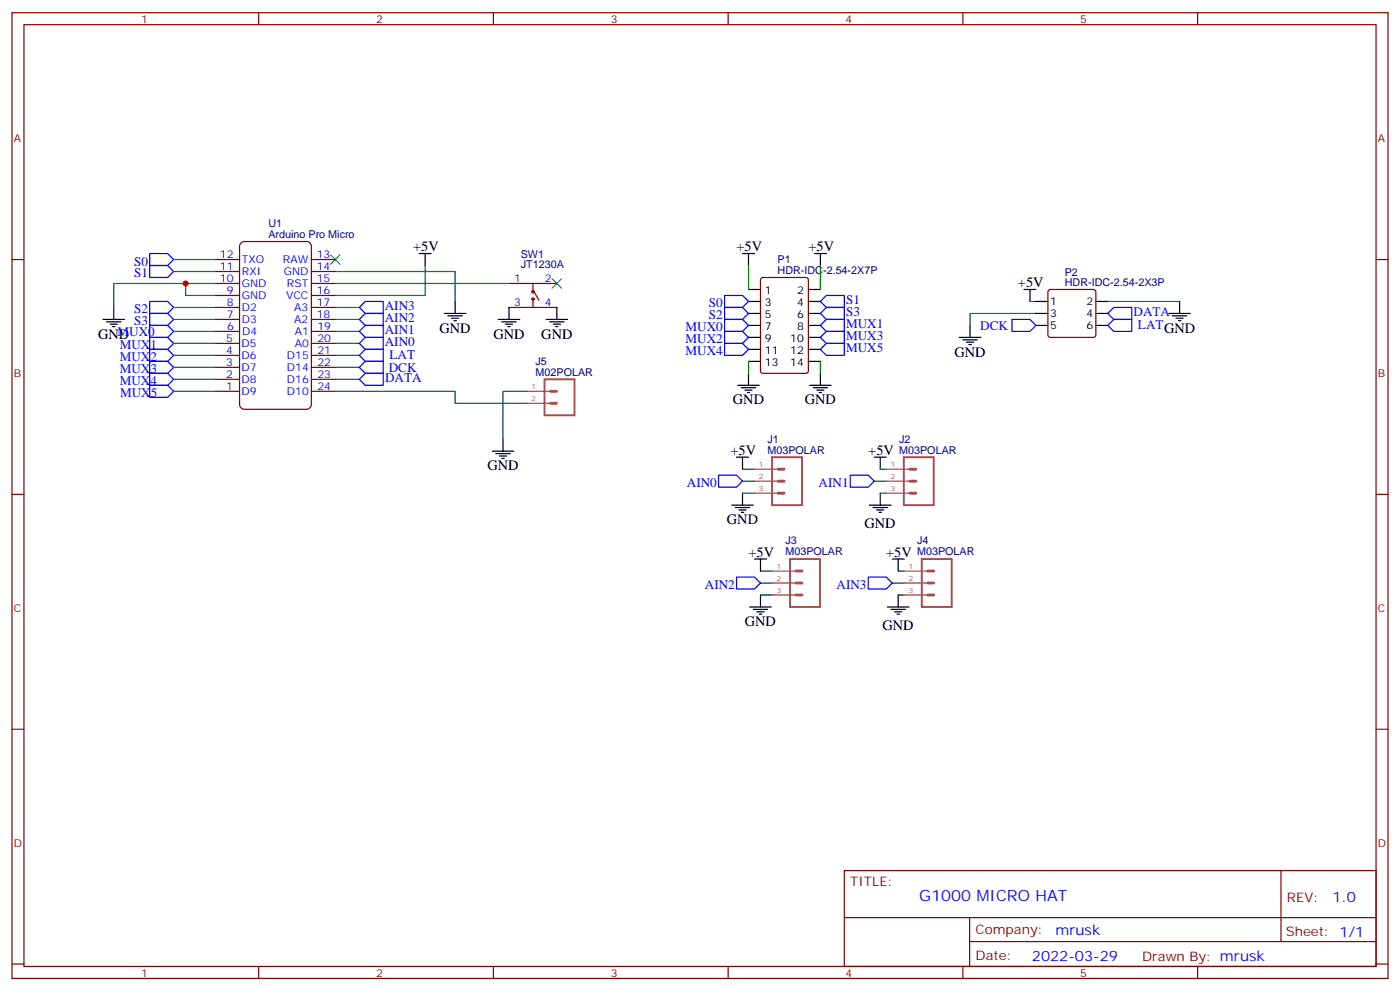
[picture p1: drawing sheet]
<svg xmlns="http://www.w3.org/2000/svg" width="412mm" height="292mm" viewBox="0 0 412 292" stroke-linecap="round" stroke-linejoin="round" font-family="sans-serif">
<g fill="none" stroke="#870000" stroke-width=".35">
<path d="M3.5 3.7h405.4v284.4h-405.4zM7.1 7.3h398.2v277.3h-398.2zM76.2 3.7v3.6M145.3 3.7v3.6M214.5 3.7v3.6M283.6 3.7v3.6M352.8 3.7v3.6M3.5 76.4h3.6M405.3 76.4h3.6M149.9 83.5h14.1M149.9 90.5h14.1M157 83.5v2.4"/>
<path d="M157 88.1v2.4M157.3 85.9l1.4 2.5M224.2 81.9l.5-.2h12.7l.7 .4v27.1l-.4 .7h-13l-.6-.4-.1-27.1zM308.9 85.4l.5-.2h12.7l.5 .2 .2 .5v12.7l-.2 .5-.5 .2h-12.7l-.5-.2-.2-.5v-12.7zM3.5 145.6h3.6M405.3 145.6h3.6M3.5 214.7h3.6M405.3 214.7h3.6M248.7 256.3h156.6v28.3h-156.6zM377.3 256.4v20.8M248.7 270.2h156.5M285.6 277.2h119.6"/>
<path d="M285.6 270.2v14.1M3.5 283.8h3.6M76.2 284.6v3.5M145.3 284.6v3.5M214.5 284.6v3.5M283.6 284.6v3.5M352.8 284.6v3.5M405.3 283.8h3.6"/>
<circle cx="157" cy="85.9" r=".35"/>
<circle cx="157" cy="88.1" r=".35"/>
</g>
<g fill="none" stroke="#000" stroke-width=".35">
<path d="M123.5 74.6h3.5M125.2 74.6v3.6M218.7 74.6h3.5M220.5 74.6v3.6M239.9 74.6h3.5M241.7 74.6v3.6M30.3 94.1h6.4M31.4 94.8h4.2M32.5 95.5h2.1M33.2 96.2h.7M33.5 90.5v3.6M130.9 92.3h6.3"/>
<path d="M131.9 93h4.3M133 93.7h2.1M133.7 94.4h.7M134.1 88.8v3.5M146.8 94.1h6.3M147.8 94.8h4.2M148.9 95.5h2.1M149.6 96.2h.7M149.9 90.5v3.6M160.9 94.1h6.3M161.9 94.8h4.3M163 95.5h2.1"/>
<path d="M163.7 96.2h.7M164 90.5v3.6M220.5 85.2h3.5M220.5 88.8h3.5M220.5 92.3h3.5M220.5 99.3h3.5M220.5 95.8h3.5M238.1 85.2h3.6M238.1 88.8h3.6M238.1 92.3h3.6M238.1 99.3h3.6M238.1 95.8h3.6"/>
<path d="M282.6 99.3h6.3M285.8 95.8v3.5M301.6 85.2h3.6M303.4 85.2v3.6M305.2 88.8h3.5M305.2 92.3h3.5M305.2 95.8h3.5M322.8 88.8h3.5M322.8 92.3h3.5M322.8 95.8h3.5M344.3 92.3h6.4M345.4 93h4.2"/>
<path d="M346.4 93.7h2.1M347.1 94.4h.7M347.5 88.8v3.5M217.3 113.5h6.4M218.4 114.2h4.2M219.4 114.9h2.1M220.1 115.6h.7M220.5 106.4h3.5M220.5 102.9h3.5M220.5 109.9v3.6M238.1 106.4h3.6M238.1 102.9h3.6"/>
<path d="M238.5 113.5h6.3M239.5 114.2h4.3M240.6 114.9h2.1M241.3 115.6h.7M241.7 109.9v3.6M283.6 100h4.3M284.7 100.8h2.1M285.4 101.5h.7M145 132.9h6.3M146 133.6h4.3M147.1 134.3h2.1M147.8 135h.7"/>
<path d="M148.2 129.3v3.6M217 134.6h3.5M218.7 134.6v3.5M257.5 134.6h3.6M259.3 134.6v3.5M215.5 148.7h6.4M216.6 149.4h4.2M217.7 150.1h2.1M218.4 150.8h.7M218.7 145.2v3.5M256.1 148.7h6.4M257.2 149.4h4.2"/>
<path d="M258.2 150.1h2.1M258.9 150.8h.7M259.3 145.2v3.5M220.8 178.7h6.4M221.9 179.4h4.2M222.2 164.6h3.6M224 164.6v3.5M224 175.2v3.5M261.4 178.7h6.4M262.5 179.4h4.2M262.8 164.6h3.5M264.6 164.6v3.5"/>
<path d="M264.6 175.2v3.5M223 180.1h2.1M223.7 180.8h.7M263.5 180.1h2.1M264.2 180.8h.7"/>
</g>
<g fill="none" stroke="#008700" stroke-width=".35">
<path d="M51.2 76.4h12.3M51.2 79.9h12.3M98.8 79.9h35.3v8.9M125.2 78.2v8.8h-26.4M220.5 78.2v7M241.7 78.2v7M51.2 90.5h12.3M51.2 94.1h12.3M51.2 97.6h12.3M54.7 83.5v3.5h8.8M63.5 83.5h-30v7M98.8 90.5h7"/>
<path d="M98.8 94.1h7M98.8 97.6h7M98.8 83.5h51.1M303.4 88.8h1.8M305.2 92.3h-19.4v3.5M326.3 88.8h21.2M51.2 101.1h12.3M51.2 104.6h12.3M51.2 108.2h12.3M51.2 111.7h12.3M51.2 115.2h12.3M98.8 101.1h7"/>
<path d="M98.8 104.6h7M98.8 108.2h7M98.8 111.7h7M220.5 106.4v3.5M241.7 106.4v3.5M218.7 138.1h3.5M259.3 138.1h1.8M218.7 141.7h3.5M218.7 145.2h3.5M257.5 141.7h3.6M259.3 145.2h1.8M224 168.1h3.5"/>
<path d="M224 175.2h3.5M224 171.7h3.5M262.8 171.7h3.5M264.6 168.1h1.7M264.6 175.2h1.7"/>
</g>
<g fill="none" stroke="#00f" stroke-width=".35">
<path d="M44.1 74.6h5.3l1.8 1.8-1.8 1.8h-5.3zM44.1 78.2h5.3l1.8 1.7-1.8 1.8h-5.3zM44.1 88.8h5.3l1.8 1.7-1.8 1.8h-5.3zM44.1 92.3h5.3l1.8 1.8-1.8 1.7h-5.3zM44.1 95.8h5.3l1.8 1.8-1.8 1.7h-5.3zM44.1 99.3h5.3l1.8 1.8-1.8 1.8h-5.3zM105.8 90.5l1.8-1.7h5.3v3.5h-5.3zM105.8 94.1l1.8-1.8h5.3v3.5h-5.3zM105.8 97.6l1.8-1.8h5.3v3.5h-5.3zM213.4 87h5.3l1.8 1.8-1.8 1.7h-5.3zM213.4 90.5h5.3l1.8 1.8-1.8 1.8h-5.3zM213.4 94.1h5.3l1.8 1.7-1.8 1.8h-5.3z"/>
<path d="M213.4 97.6h5.3l1.8 1.7-1.8 1.8h-5.3zM241.7 88.8l1.7-1.8h5.3v3.5h-5.3zM241.7 92.3l1.7-1.8h5.3v3.6h-5.3zM241.7 95.8l1.7-1.7h5.3v3.5h-5.3zM241.7 99.3l1.7-1.7h5.3v3.5h-5.3zM298.1 94.1h5.3l1.8 1.7-1.8 1.8h-5.3zM326.3 95.8l1.8-1.7h5.3v3.5h-5.3zM326.3 92.3l1.8-1.8h5.3v3.6h-5.3zM44.1 102.9h5.3l1.8 1.7-1.8 1.8h-5.3zM44.1 106.4h5.3l1.8 1.8-1.8 1.7h-5.3zM44.1 109.9h5.3l1.8 1.8-1.8 1.8h-5.3zM44.1 113.5h5.3l1.8 1.7-1.8 1.8h-5.3z"/>
<path d="M105.8 108.2l1.8-1.8h5.3v3.5h-5.3zM105.8 111.7l1.8-1.8h5.3v3.6h-5.3zM105.8 101.1l1.8-1.8h5.3v3.6h-5.3zM107.6 102.9h5.3v3.5h-5.3l-1.8-1.8zM213.4 101.1h5.3l1.8 1.8-1.8 1.7h-5.3zM241.7 102.9l1.7-1.8h5.3v3.5h-5.3zM211.7 139.9h5.3l1.7 1.8-1.7 1.7h-5.3zM250.5 139.9h5.3l1.7 1.8-1.7 1.7h-5.3zM217 169.9h5.2l1.8 1.8-1.8 1.7h-5.2zM255.8 169.9h5.3l1.7 1.8-1.7 1.7h-5.3z"/>
</g>
<path d="M97.4 75l2.8 2.8M100.2 75l-2.8 2.8M162.6 82.1l2.9 2.8M165.5 82.1l-2.9 2.8" fill="none" stroke="#3c3" stroke-width=".35"/>
<path d="M70.9 71.7l1.1-.6h18.3a1.41 1.41 0 0 1 1.4 1.4v46.6a1.51 1.51 0 0 1-1.4 1.4h-18.3a1.51 1.51 0 0 1-1.4-1.4v-46.6z" fill="#fff" stroke="#800000" stroke-width=".35"/>
<g fill="none" stroke="#870000" stroke-width=".35">
<path d="M63.5 79.9h7.1M63.5 76.4h7.1M91.7 79.9h7.1M91.7 76.4h7.1M63.5 97.6h7.1M63.5 94.1h7.1M63.5 90.5h7.1M63.5 87h7.1M63.5 83.5h7.1M91.7 97.6h7.1M91.7 94.1h7.1M91.7 90.5h7.1"/>
<path d="M91.7 87h7.1M91.7 83.5h7.1M63.5 115.2h7.1M63.5 111.7h7.1M63.5 108.2h7.1M63.5 104.6h7.1M63.5 101.1h7.1M91.7 115.2h7.1M91.7 111.7h7.1M91.7 108.2h7.1M91.7 104.6h7.1M91.7 101.1h7.1"/>
</g>
<path d="M160.4 111.7h8.8v10.6h-8.8zM227.4 134.6h8.8v14.1h-8.8zM266.2 134.6h8.9v14.1h-8.9zM232.7 164.6h8.8v14.1h-8.8zM271.5 164.6h8.8v14.1h-8.8z" fill="none" stroke="#a64a4a" stroke-width=".56"/>
<g fill="none" stroke="#a64a4a" stroke-width=".85">
<path d="M162.2 118.7h1.7M162.2 115.2h1.7M229.2 138.1h1.8M268 138.1h1.8M229.2 145.2h1.8M229.2 141.7h1.8M268 145.2h1.8M268 141.7h1.8M234.5 175.2h1.7M234.5 171.7h1.7M234.5 168.1h1.7M273.3 175.2h1.8"/>
<path d="M273.3 171.7h1.8M273.3 168.1h1.8"/>
</g>
<g fill="none" stroke="#a64a4a" stroke-width=".35">
<path d="M155.2 115.2h7M155.2 118.7h7M222.2 138.1h7M261.1 138.1h6.9M222.2 141.7h7M222.2 145.2h7M261.1 141.7h6.9M261.1 145.2h6.9M227.5 168.1h7M227.5 171.7h7M227.5 175.2h7M266.3 168.1h7"/>
<path d="M266.3 171.7h7M266.3 175.2h7"/>
</g>
<path d="M98.8 115.2h35.3v3.5h21.1M155.2 115.2h-7v14.1" fill="none" stroke="#008700" stroke-width=".35"/>
<circle cx="54.7" cy="83.5" r=".88" fill="#c00"/>
<text font-size="4.6" fill="#00f" x="270.8" y="265.4">G1000 MICRO HAT</text>
<g font-size="4.2">
<text x="121.7" y="73.9">+5V</text>
<text x="217" y="73.9">+5V</text>
<text x="238.1" y="73.9">+5V</text>
<text x="299.9" y="84.5">+5V</text>
<text x="28.9" y="99.7">GND</text>
<text x="129.5" y="97.9">GND</text>
<text x="145.3" y="99.7">GND</text>
<text x="159.5" y="99.7">GND</text>
<text x="281.2" y="105">GND</text>
<text x="215.9" y="119.1">GND</text>
<text x="237.1" y="119.1">GND</text>
<text x="215.2" y="133.9">+5V</text>
<text x="255.8" y="133.9">+5V</text>
<text x="143.6" y="138.5">GND</text>
<text x="214.1" y="154.4">GND</text>
<text x="254.7" y="155.4">GND</text>
<text x="220.5" y="163.9">+5V</text>
<text x="261.1" y="163.9">+5V</text>
<text x="219.4" y="184.4">GND</text>
<text x="260" y="185.4">GND</text>
</g>
<g font-size="4.2" fill="#00f">
<text x="392.5" y="265.6">1.0</text>
<text x="310.9" y="275.2">mrusk</text>
<text x="304" y="283">2022-03-29</text>
</g>
<g font-size="3.9" fill="#00f">
<text x="39.5" y="78.2">S0</text>
<text x="39.5" y="81.7">S1</text>
<text x="249.2" y="89.5">S1</text>
<text x="39.5" y="92.3">S2</text>
<text x="39.5" y="95.8">S3</text>
<text x="113.3" y="91.3">AIN3</text>
<text x="113.3" y="94.8">AIN2</text>
<text x="208.8" y="90.5">S0</text>
<text x="208.8" y="94.1">S2</text>
<text x="249.2" y="93.1">S3</text>
<text x="333.9" y="93">DATA</text>
<text x="34.6" y="98.8">MUX0</text>
<text x="113.3" y="101.9">AIN0</text>
<text x="113.3" y="98.4">AIN1</text>
<text x="201.9" y="97.6">MUX0</text>
<text x="201.9" y="101.1">MUX2</text>
<text x="249.2" y="96.6">MUX1</text>
<text x="249.2" y="100.1">MUX3</text>
<text x="288.7" y="97.1">DCK</text>
<text x="335.2" y="97">LATGND</text>
<text x="35.3" y="102.9">MUX1</text>
<text x="35.3" y="106.4">MUX2</text>
<text x="114.7" y="105.8">LAT</text>
<text x="201.9" y="104.6">MUX4</text>
<text x="249.2" y="103.6">MUX5</text>
<text x="35.3" y="109.9">MUX3</text>
<text x="35.3" y="113.5">MUX4</text>
<text x="113.4" y="112.4">DATA</text>
<text x="114.5" y="109.4">DCK</text>
<text x="35.4" y="117">MUX5</text>
<text x="202.3" y="143.4">AIN0</text>
<text x="241.1" y="143.4">AIN1</text>
<text x="207.6" y="173.4">AIN2</text>
<text x="246.4" y="173.4">AIN3</text>
</g>
<g font-size="3.9" fill="#800">
<text x="250.5" y="260.9">TITLE:</text>
<text x="379.1" y="265.6">REV:</text>
<text x="287.4" y="275.1">Company:</text>
<text x="378.7" y="275.7">Sheet: 1/1</text>
<text x="287.4" y="282.8">Date:</text>
<text x="336.4" y="282.9">Drawn By: mrusk</text>
</g>
<g font-size="3.2" fill="#800">
<text x="41.6" y="6.7">1</text>
<text x="110.8" y="6.7">2</text>
<text x="179.9" y="6.7">3</text>
<text x="249.1" y="6.7">4</text>
<text x="318.2" y="6.7">5</text>
<text x="4.1" y="41.8">A</text>
<text x="405.9" y="41.8">A</text>
<text x="4.1" y="111">B</text>
<text x="405.9" y="111">B</text>
<text x="4.1" y="180.1">C</text>
<text x="405.9" y="180.1">C</text>
<text x="4.1" y="249.3">D</text>
<text x="405.9" y="249.3">D</text>
<text x="41.6" y="287.5">1</text>
<text x="110.8" y="287.5">2</text>
<text x="179.9" y="287.5">3</text>
<text x="249.1" y="287.5">4</text>
<text x="318.2" y="287.5">5</text>
</g>
<g font-size="3.2" fill="#000080">
<text x="79.1" y="70.1">Arduino Pro Micro</text>
<text x="79.1" y="66.8">U1</text>
<text x="153.4" y="75.8">SW1</text>
<text x="229.1" y="77.4">P1</text>
<text x="153.4" y="78.8">JT1230A</text>
<text x="229.1" y="80.6">HDR-IDC-2.54-2X7P</text>
<text x="313.7" y="81.1">P2</text>
<text x="313.7" y="84.2">HDR-IDC-2.54-2X3P</text>
<text x="157.8" y="107.5">J5</text>
<text x="157.8" y="110.6">M02POLAR</text>
<text x="226.1" y="130.3">J1</text>
<text x="264.9" y="130.3">J2</text>
<text x="226.1" y="133.6">M03POLAR</text>
<text x="264.9" y="133.6">M03POLAR</text>
<text x="231.4" y="160.3">J3</text>
<text x="270.2" y="160.3">J4</text>
<text x="231.4" y="163.5">M03POLAR</text>
<text x="270.2" y="163.5">M03POLAR</text>
</g>
<g font-size="3.2" fill="#00f">
<text x="64.8" y="76.1">12</text>
<text x="71.3" y="77.5">TXO</text>
<text x="83.3" y="77.4">RAW</text>
<text x="93.3" y="76">13</text>
<text x="64.8" y="83.1">10</text>
<text x="64.8" y="79.6">11</text>
<text x="71.3" y="81">RXI</text>
<text x="83.6" y="81">GND</text>
<text x="93.3" y="79.6">14</text>
<text x="93.3" y="83.1">15</text>
<text x="151.4" y="83.1">1</text>
<text x="160.5" y="83.1">2</text>
<text x="66.8" y="86.6">9</text>
<text x="71.3" y="88.1">GND</text>
<text x="71.3" y="84.5">GND</text>
<text x="84.3" y="88">VCC</text>
<text x="84.5" y="84.5">RST</text>
<text x="93.3" y="86.6">16</text>
<text x="66.8" y="93.7">7</text>
<text x="66.8" y="90.2">8</text>
<text x="71.3" y="95.1">D3</text>
<text x="71.3" y="91.6">D2</text>
<text x="86.7" y="91.5">A3</text>
<text x="86.7" y="95.1">A2</text>
<text x="93.3" y="90.1">17</text>
<text x="93.3" y="93.7">18</text>
<text x="151.4" y="90.2">3</text>
<text x="160.5" y="90.2">4</text>
<text x="66.7" y="100.8">5</text>
<text x="66.9" y="97.2">6</text>
<text x="71.4" y="98.6">D4</text>
<text x="86.8" y="98.6">A1</text>
<text x="93.5" y="97.2">19</text>
<text x="93.5" y="100.8">20</text>
<text x="66.6" y="107.8">3</text>
<text x="66.6" y="104.3">4</text>
<text x="71.1" y="105.7">D6</text>
<text x="71.1" y="102.2">D5</text>
<text x="84.5" y="105.7">D15</text>
<text x="86.8" y="102.2">A0</text>
<text x="93.5" y="104.3">21</text>
<text x="93.5" y="107.8">22</text>
<text x="66.6" y="111.3">2</text>
<text x="71.1" y="112.7">D8</text>
<text x="71.1" y="109.2">D7</text>
<text x="84.5" y="109.2">D14</text>
<text x="84.5" y="112.7">D16</text>
<text x="93.5" y="111.3">23</text>
<text x="66.6" y="114.8">1</text>
<text x="71.1" y="116.3">D9</text>
<text x="84.5" y="116.3">D10</text>
<text x="93.5" y="114.9">24</text>
</g>
<g font-size="3.2">
<text x="225.3" y="86.6">1</text>
<text x="234.8" y="86.6">2</text>
<text x="309.4" y="89.8">1</text>
<text x="320.1" y="89.8">2</text>
<text x="225.3" y="90.2">3</text>
<text x="225.3" y="93.7">5</text>
<text x="234.8" y="93.7">6</text>
<text x="234.8" y="90.2">4</text>
<text x="309.4" y="93.3">3</text>
<text x="320.1" y="93.3">4</text>
<text x="225.3" y="97.2">7</text>
<text x="225.3" y="100.8">9</text>
<text x="232.8" y="100.8">10</text>
<text x="234.8" y="97.2">8</text>
<text x="309.4" y="96.9">5</text>
<text x="320.1" y="96.9">6</text>
<text x="225.3" y="104.3">11</text>
<text x="225.3" y="107.8">13</text>
<text x="232.8" y="107.8">14</text>
<text x="232.8" y="104.3">12</text>
</g>
<g font-size="2.1" fill="#a54b4b">
<text x="156.5" y="114.5">1</text>
<text x="156.5" y="118.1">2</text>
<text x="223.6" y="137.5">1</text>
<text x="262.4" y="137.5">1</text>
<text x="223.6" y="141">2</text>
<text x="262.4" y="141">2</text>
<text x="223.6" y="144.5">3</text>
<text x="262.4" y="144.5">3</text>
<text x="228.9" y="167.4">1</text>
<text x="267.7" y="167.4">1</text>
<text x="228.9" y="171">2</text>
<text x="267.7" y="171">2</text>
<text x="228.9" y="174.5">3</text>
<text x="267.7" y="174.5">3</text>
</g>
</svg>
